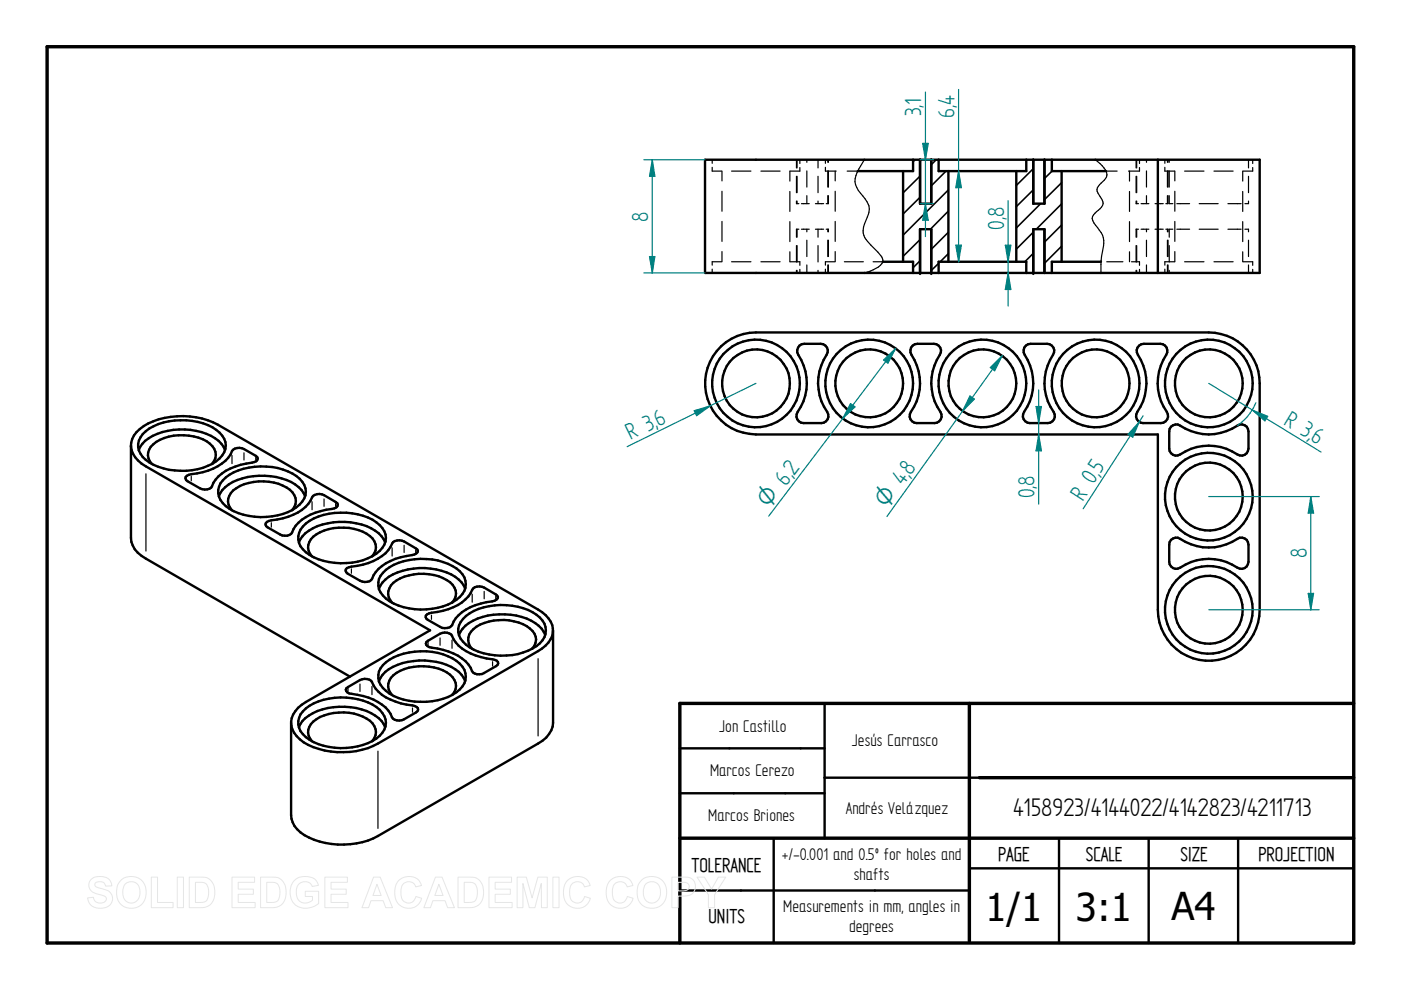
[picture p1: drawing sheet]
<svg xmlns="http://www.w3.org/2000/svg" width="297mm" height="210mm" viewBox="0 0 297 210" stroke-linecap="round" stroke-linejoin="round" font-family="sans-serif">
<path d="M10 9.9h277v190h-277zM205.5 149.1v50.5M287 149.1h-142.9v50.8M144.1 177.7h142.9M207.6 164.9h79.4" fill="none" stroke="#000" stroke-width=".72"/>
<g fill="none" stroke="#000" stroke-width=".51">
<path d="M191.5 36.3v19.2M193.6 33.9v2.4h-11.7M195.1 33.9v9.3h2.3v-9.3M201.1 36.3v19.2M215.5 36.3v19.2M217.6 33.9v2.4h-18.6v-2.4M221.4 33.9v9.3h-2.3v-9.3M223 33.9v2.4h11.5M225.1 36.3v19.2M245.5 33.9v24M187.2 55.5h6.4v2.4M195.1 57.9v-9.3h2.3v9.3"/>
<path d="M217.6 57.9v-2.4h-18.6v2.4M219.1 57.9h-69.6v-24h117.6v24h-45.7M219.1 57.9h2.3M219.1 57.9v-9.3h2.3v9.3M233.4 55.5h-10.4v2.4M152.9 73.4a10.7 10.7 0 0 1 7.4-2.9h96a10.8 10.8 0 0 1 10.8 10.8v48a10.8 10.8 0 0 1-10.8 10.8 10.8 10.8 0 0 1-10.8-10.8v-37.2h-85.2a10.8 10.8 0 0 1-10-6.8 10.8 10.8 0 0 1 2.6-11.9zM169.5 73.3l.5-.3 .5-.1h3.5a1.5 1.5 0 0 1 1.3 2.3 10.7 10.7 0 0 0 .1 12.1 1.52 1.52 0 0 1-1.2 2.4h-3.8a1.52 1.52 0 0 1-1.3-2.4 10.7 10.7 0 0 0 .1-12.1 1.58 1.58 0 0 1 .3-1.9zM193.5 73.3l.5-.3 .5-.1h3.5a1.5 1.5 0 0 1 1.3 2.3 10.7 10.7 0 0 0 .1 12.1 1.52 1.52 0 0 1-1.2 2.4h-3.8a1.52 1.52 0 0 1-1.3-2.4 10.7 10.7 0 0 0 .1-12.1 1.58 1.58 0 0 1 .3-1.9zM217.5 73.3l.5-.3 .5-.1h3.5a1.5 1.5 0 0 1 1.3 2.3 10.7 10.7 0 0 0 .1 12.1 1.52 1.52 0 0 1-1.2 2.4h-3.8a1.52 1.52 0 0 1-1.3-2.4 10.7 10.7 0 0 0 .2-12.1 1.58 1.58 0 0 1 .2-1.9zM241.5 73.3l.5-.3 .5-.1h3.5a1.5 1.5 0 0 1 1.3 2.3 10.7 10.7 0 0 0 .1 12.1 1.52 1.52 0 0 1-1.3 2.4h-3.7a1.52 1.52 0 0 1-1.3-2.4 10.7 10.7 0 0 0 .2-12.1 1.45 1.45 0 0 1 .2-1.9zM27.8 94.4v19.6a5.2 5.2 0 0 0 3.1 4.4l43.3 25.1M29 91.6a14 14 0 0 1 11.3-3.3 14.7 14.7 0 0 1 5.9 1.7l67.9 39.2a4.9 4.9 0 0 1 3 5.6 6.1 6.1 0 0 1-3 3.2l-34 19.6a16.9 16.9 0 0 1-15.7-.2 4.9 4.9 0 0 1-2.6-5.1 6.1 6.1 0 0 1 3.1-3.5l26.3-15.2-60.3-34.7a5.3 5.3 0 0 1-3.1-5l.2-.8z"/>
<path d="M29.4 95.5a7.6 7.6 0 0 1 6.2-4.1 13.6 13.6 0 0 1 10.8 2.1l1 1.2 .3 .8M30.3 92a11.5 11.5 0 0 1 9.2-2.9 10.3 10.3 0 0 1 7.6 3.3 3.6 3.6 0 0 1-1.3 5.4 13.9 13.9 0 0 1-14.9-.3 3.6 3.6 0 0 1-.6-5.5zM44.9 98.4a2.77 2.77 0 0 0-.4-4.3 10.6 10.6 0 0 0-12 .1 2.73 2.73 0 0 0-.3 4.2M248.3 90.5a1.51 1.51 0 0 1 1.9-.2 11 11 0 0 0 12.6-.3 1.57 1.57 0 0 1 1.9 1.5v3.6a1.52 1.52 0 0 1-2.4 1.3 10.8 10.8 0 0 0-12.1 0 1.5 1.5 0 0 1-2.3-1.3v-3.6l.1-.6zM39.4 101.1a3 3 0 0 1 2.4-.7 10.2 10.2 0 0 0 7.1-4 1.83 1.83 0 0 1 2.8-1.2l2.5 1.4 .4 .6a1.05 1.05 0 0 1-1.1 .9 11.5 11.5 0 0 0-7.8 3.6l-.4 .7a1.8 1.8 0 0 1-2.9 1.1l-2.7-1.5-.2-.2zM46.4 105.2a6.7 6.7 0 0 1 5-3.8 14.5 14.5 0 0 1 11.2 1.3 5 5 0 0 1 2.1 2.5M47.2 101.9a11.5 11.5 0 0 1 9.3-3 10.5 10.5 0 0 1 7.6 3.3 3.6 3.6 0 0 1-1.3 5.4 13.8 13.8 0 0 1-14.9-.3 3.6 3.6 0 0 1-.7-5.4zM56.6 110.7l.4-.3a13.8 13.8 0 0 0 7.8-2.9l1-1.3a1.89 1.89 0 0 1 2.9-1.2l2.5 1.4 .4 .6a1.12 1.12 0 0 1-1.2 .9 10.6 10.6 0 0 0-8.2 4.3 1.81 1.81 0 0 1-2.8 1.1l-3-1.8-.1-.5zM61.9 108.2a2.97 2.97 0 0 0-1.1-4.8 10.8 10.8 0 0 0-11.4 .6 2.81 2.81 0 0 0-.2 4.2M63.4 115a7.7 7.7 0 0 1 6.1-4 13.6 13.6 0 0 1 10.8 2.1l1.1 1.2 .3 .7M64.9 111a14 14 0 0 1 14.1-.8 4.9 4.9 0 0 1 2.8 3.8 5.1 5.1 0 0 1-3.8 4.4 14.1 14.1 0 0 1-13.1-1.3 3.7 3.7 0 0 1 0-6.1zM78.9 118a2.96 2.96 0 0 0-1.2-4.8 10.8 10.8 0 0 0-11.3 .6 2.77 2.77 0 0 0-.2 4.2"/>
<path d="M248.3 114.5a1.51 1.51 0 0 1 1.9-.2 11.2 11.2 0 0 0 12.6-.3 1.57 1.57 0 0 1 1.9 1.5v3.6a1.52 1.52 0 0 1-2.4 1.3 10.8 10.8 0 0 0-12.1 0 1.5 1.5 0 0 1-2.3-1.3v-3.6l.1-.6zM73.6 120.4l.4-.1a12.8 12.8 0 0 0 8.3-3.7l.5-.6a1.86 1.86 0 0 1 2.9-1.2l2.4 1.4 .5 .6a1.24 1.24 0 0 1-1.2 .9 11.5 11.5 0 0 0-7.7 3.6l-.5 .7a1.8 1.8 0 0 1-2.8 1.1l-2.7-1.5-.4-.6zM80.3 124.8a6.7 6.7 0 0 1 5-3.8 14.5 14.5 0 0 1 11.2 1.3 5 5 0 0 1 2.1 2.5M81.2 121.5a11.5 11.5 0 0 1 9.2-3 10.5 10.5 0 0 1 7.6 3.3 3.7 3.7 0 0 1-1.2 5.4 13.8 13.8 0 0 1-15-.3 3.6 3.6 0 0 1-.6-5.4zM90.3 130.5a3 3 0 0 1 2.4-.7 9.8 9.8 0 0 0 7.1-4 1.85 1.85 0 0 1 2.9-1.2l2.4 1.4 .5 .6a1.21 1.21 0 0 1-1.3 .9 10.6 10.6 0 0 0-8.1 4.3 1.81 1.81 0 0 1-2.9 1.1l-2.6-1.5-.4-.5zM90.4 136.1l2.9-1.7a1.93 1.93 0 0 1 2.9 1.2 10 10 0 0 0 7 4 3 3 0 0 1 2.4 .8l-.1 .6-.3 .2-2.6 1.5a1.85 1.85 0 0 1-2.8-1.1 9.8 9.8 0 0 0-7.1-4.1 2.78 2.78 0 0 1-2.3-.8zM95.8 127.8a2.92 2.92 0 0 0-1.1-4.8 10.7 10.7 0 0 0-11.3 .6 2.81 2.81 0 0 0-.3 4.2M97.3 134.6a6.3 6.3 0 0 1 4-3.5 14.6 14.6 0 0 1 12.2 1 5.1 5.1 0 0 1 2.1 2.5M98.8 130.6a13.8 13.8 0 0 1 12.1-1.7 6.7 6.7 0 0 1 4.8 4 3.8 3.8 0 0 1-2 4.1 13.9 13.9 0 0 1-14.9-.3 3.6 3.6 0 0 1 0-6.1zM112.8 137.6a2.7 2.7 0 0 0-.5-4.3 10.4 10.4 0 0 0-11.9 .1 2.77 2.77 0 0 0-.3 4.2M117.3 133.6v19.6a5.6 5.6 0 0 1-3.2 4.4l-34 19.6a16.4 16.4 0 0 1-16.4-.7 4.8 4.8 0 0 1-2-3.7v-19.6M63.4 154.2a6.3 6.3 0 0 1 3.9-3.5 14.6 14.6 0 0 1 12.2 1 4.7 4.7 0 0 1 2.2 2.5"/>
<path d="M64.2 150.8a11.5 11.5 0 0 1 9.2-2.9 10.3 10.3 0 0 1 7.7 3.3 3.6 3.6 0 0 1-1.3 5.4 13.9 13.9 0 0 1-14.9-.3 3.6 3.6 0 0 1-.7-5.5zM73.4 145.9l2.9-1.7a1.94 1.94 0 0 1 2.9 1.1 7.8 7.8 0 0 0 4.7 3.5l2.3 .6a3 3 0 0 1 2.4 .8v.3l-.4 .5-2.6 1.5a1.9 1.9 0 0 1-2.8-1.2 10 10 0 0 0-7-4l-1.3-.2a.95 .95 0 0 1-1.1-1.2zM78.9 157.2a2.96 2.96 0 0 0-1.2-4.8 10.9 10.9 0 0 0-10.6 .1 2.89 2.89 0 0 0-.9 4.7M80.3 144.4a6 6 0 0 1 4-3.4 14.4 14.4 0 0 1 12.2 .9 5 5 0 0 1 2.1 2.5M81.2 141a12.9 12.9 0 0 1 11.6-2.6 8.3 8.3 0 0 1 5.7 3.6 3.8 3.8 0 0 1-1.7 4.8 14.1 14.1 0 0 1-14.2 .3 4.2 4.2 0 0 1-2.3-4.7zM95.8 147.4a2.96 2.96 0 0 0-1.1-4.9 10.8 10.8 0 0 0-11.3 .7 2.77 2.77 0 0 0-.3 4.2M144.1 158.7h30.7M174.8 149.1v28.6M144.1 168.2h30.7M164 177.7v22.2M207.6 164.9h-32.8M224.5 177.7v22.2"/>
<path d="M243.5 177.7v22.2M262.5 177.7v22.2M144.1 188.8h61.4M205.5 184.1h81.5"/>
<circle cx="160.3" cy="81.3" r="7.2"/>
<circle cx="160.3" cy="81.3" r="9.3"/>
<circle cx="184.3" cy="81.3" r="7.2"/>
<circle cx="184.3" cy="81.3" r="9.3"/>
<circle cx="208.3" cy="81.3" r="9.3"/>
<circle cx="208.3" cy="81.3" r="7.2"/>
<circle cx="232.3" cy="81.3" r="9.3"/>
<circle cx="232.3" cy="81.3" r="7.2"/>
<circle cx="256.3" cy="81.3" r="7.2"/>
<circle cx="256.3" cy="81.3" r="9.3"/>
<circle cx="256.3" cy="105.3" r="9.3"/>
<circle cx="256.3" cy="105.3" r="7.2"/>
<circle cx="256.3" cy="129.3" r="9.3"/>
<circle cx="256.3" cy="129.3" r="7.2"/>
</g>
<g fill="none" stroke="#000" stroke-width=".34">
<path d="M191.6 36.3l-.1 .1M194 33.9l-.4 .4M195.1 37.3l-3.6 3.6M198.5 33.9l-1.1 1M200.6 36.3l-3.2 3.1M219.1 35.8l-3.6 3.5M223.1 36.3l-1.7 1.5M225.1 38.7l-3.7 3.6M195.1 41.8l-3.6 3.6M195.1 50.8l-3.6 3.6M195.1 55.3l-1.5 1.5M199 55.8l-1.6 1.6"/>
<path d="M201.1 49.2l-3.7 3.7M201.1 40.3l-9.6 9.6M201.1 44.7l-3.8 3.9M201.1 53.8l-1.8 1.7M219.1 53.7l-1.8 1.8M219.1 40.3l-3.6 3.5M219.1 49.2l-3.6 3.6M220.6 43.2l-5.1 5.1M225.1 47.7l-3.7 3.7M225.1 52.2l-3.7 3.6M225.1 43.2l-5.4 5.4"/>
</g>
<g fill="none" stroke="#000" stroke-width=".25">
<path d="M151 35.5v.8h2M151 33.9v.7M153.1 36.3v2.1M155.1 36.3h4.1M161.3 36.3h4.1M167.5 36.3v2.1M168.9 33.9v1.7M168.9 37.4v3.5M169 33.9v1.7M169 37.4v3.5M169.6 35.5v.8h-2.1M169.6 33.9v.8"/>
<path d="M171.1 33.9v.5M171.1 36.2v3.5M173.4 33.9v1.7M173.4 37.4v3.5M175 35.5v.8h2.3M175 33.9v.7M175.5 33.9v.5M175.5 36.2v3.5M175.6 33.9v.5M175.6 36.2v3.5M177.1 36.3v2.1M179.6 36.3h2.3"/>
<path d="M183.3 33.9l-1.2 2a3.8 3.8 0 0 0 .4 5.1l.9 1.1a3.3 3.3 0 0 1 .5 3.9l-.3 .7a3.6 3.6 0 0 0 .3 4.5l2.2 2.3a2.36 2.36 0 0 1 1.1 2M232.2 33.9a5.2 5.2 0 0 1 2.5 3.1v.3a3.4 3.4 0 0 1-1.6 1.9 1.38 1.38 0 0 0-.3 1.7l.5 .8a1.69 1.69 0 0 1-.4 2.9l-.4 .3a1.7 1.7 0 0 0-.2 2.9l.4 .5a4.7 4.7 0 0 1 1.1 5l-.3 1.9-.1 2.7M234.5 36.3h2.4M239.5 36.3v2.1M240.9 33.9v1.7M240.9 37.4v3.5M241 33.9v1.7M241 37.4v3.5M241.6 35.5v.8h-2.3M241.6 33.9v.8M243.1 33.9v.5M243.1 36.2v3.5"/>
<path d="M245.4 33.9v1.7M245.4 37.4v3.5M247 35.5v.8h2l.1 2.1M247 33.9v.7M247.5 33.9v.5M247.5 36.2v3.5M247.6 33.9v.5M247.6 36.2v3.5M247.9 33.9v.5M247.9 36.2v3.5M251.2 36.3h4.1M257.4 36.3h4"/>
<path d="M263.5 36.3v2.1M264.7 33.9v1.7M264.7 37.4v3.5M265.6 35.5v.8h-2M265.6 33.9v.8M151 57.1v.8M153 55.5h-2v.7M153.1 40.6v4.2M153.1 46.9v4.3M153.1 53.3v2.2M155.1 55.5h4.1M161.3 55.5h4.1"/>
<path d="M167.5 40.6v4.2M167.5 47v4.2M167.5 53.4v2.1M167.5 55.5h2.1v.8M168.9 52.1v3.4M168.9 57.3v.6M168.9 42.6v.6h.5M169 48.6v1.7M169 52.1v3.4M169 57.3v.6M169 42.6v.6M169.4 48.6h-.5v1.7"/>
<path d="M169.6 57.1v.8M169.9 43.2h1.7M169.9 48.6h1.7M171.1 48.6v.5M171.1 50.9v3.5M171.1 56.2v1.7M171.1 41.5v1.7M172.9 43.2h1.7M172.9 48.6h1.7M173.4 48.6v1.7M173.4 52.1v3.4M173.4 57.3v.6"/>
<path d="M173.4 42.6v.6M175 57.1v.8M175.2 48.6h.4v.5M175.5 48.6v.5M175.5 50.9v3.5M175.5 56.2v1.7M175.5 41.5v1.7M175.6 50.9v3.5M175.6 56.2v1.7M175.6 41.5v1.7h-.4M177 55.5h-2v.7M177.1 40.6v4.2"/>
<path d="M177.1 46.9v4.3M177.1 53.3v2.2M179 55.5h4M185.1 55.5h2.1M187.2 55.5a4.1 4.1 0 0 1-2.7 2l-1.2 .4M234.7 55.5h3.4M239.5 40.6v4.2M239.5 47v4.2M239.5 53.4v2.1M239.9 55.5h1.7v.8M240.9 42.6v.6h.5M240.9 52.1v3.4"/>
<path d="M240.9 57.3v.6M241 42.6v.6M241 48.6v1.7M241 52.1v3.4M241 57.3v.6M241.4 48.6h-.5v1.7M241.6 57.1v.8M241.9 43.2h1.7M241.9 48.6h1.7M243.1 41.5v1.7M243.1 48.6v.5M243.1 50.9v3.5"/>
<path d="M243.1 56.2v1.7M244.9 43.2h1.7M244.9 48.6h1.7M245.4 42.6v.6M245.4 48.6v1.7M245.4 52.1v3.4M245.4 57.3v.6M247 57.1v.8M247.2 48.6h.4v.5M247.5 41.5v1.7M247.5 48.6v.5M247.5 50.9v3.5"/>
<path d="M247.5 56.2v1.7M247.6 41.5v1.7h-.4M247.6 50.9v3.5M247.6 56.2v1.7M247.9 41.5v1.7h.8M247.9 52.1v3.4M247.9 57.3v.6M248.7 48.6h-.8v1.7M249.1 53.3l-.1 2.2h-2v.7M249.1 40.6v4.2M249.1 46.9v4.3M249.5 48.6h2.7"/>
<path d="M251.2 55.5h4.1M252.2 43.2h-2.7M254.3 43.2h4M254.3 48.6h4M257.4 55.5h4M260.3 43.2h2.8M260.3 48.6h2.8M263.5 40.6v4.2M263.5 47v4.2M263.5 53.4v2.1M263.6 55.5h2v.8M263.9 48.6h.8v.5"/>
<path d="M264.7 42.6v.6h-.8M264.7 50.9v3.5M264.7 56.2v1.7M265.6 57.1v.8M49.2 96.6v1.7M51.7 96v1.5M54.2 97v.5M30.9 100.5v16.3M40.6 101v.9M57.5 110.8v1M66.2 106.4v1.7M68.7 105.8v1.6"/>
<path d="M71.2 106.8v.6M83.1 116.2v1.7M85.7 115.6v1.5M88.1 116.6v.5M74.5 120.6v.9M90.8 136.2v.5M91.5 130.4v.9M93.3 135.3v1.5M95.8 135.7v1.8M100.1 126v1.7M102.7 125.4v1.6M105.1 126.4v.6"/>
<path d="M114.1 139.7v16.3M73.8 146v.6M76.3 145v1.6M78.9 145.5v1.8M80.1 159.3v16.3M87.5 150.1v.9M104.4 140.3v.9"/>
</g>
<g fill="#000">
<circle cx="195.1" cy="33.9" r=".25"/>
<circle cx="197.4" cy="33.9" r=".25"/>
<circle cx="219.1" cy="33.9" r=".25"/>
<circle cx="221.4" cy="33.9" r=".25"/>
<circle cx="195.1" cy="57.9" r=".25"/>
<circle cx="197.4" cy="57.9" r=".25"/>
<circle cx="219.1" cy="57.9" r=".25"/>
</g>
<path d="M136.5 33.9h13M138.3 33.9l.6 3.5h-1.2zM136.5 57.9h13" fill="none" stroke="#008080" stroke-width=".25"/>
<path d="M138.3 33.9l.6 3.5h-1.2z" fill="#008080"/>
<path d="M137.7 54.4h1.2l-.6 3.5z" fill="none" stroke="#008080" stroke-width=".25"/>
<path d="M137.7 54.4h1.2l-.6 3.5z" fill="#008080"/>
<path d="M138.3 33.9v24M195.1 33.9h2.8M195.1 43.2h2.8M196.2 43.2l.6 3.5h-1.2z" fill="none" stroke="#008080" stroke-width=".25"/>
<path d="M196.2 43.2l.6 3.5h-1.2z" fill="#008080"/>
<path d="M195.6 30.4h1.2l-.6 3.5z" fill="none" stroke="#008080" stroke-width=".25"/>
<path d="M195.6 30.4h1.2l-.6 3.5z" fill="#008080"/>
<path d="M196.2 19.5v30.7M213.7 57.9l.6 3.5h-1.2z" fill="none" stroke="#008080" stroke-width=".25"/>
<path d="M213.7 57.9l.6 3.5h-1.2z" fill="#008080"/>
<path d="M213.1 52h1.2l-.6 3.5z" fill="none" stroke="#008080" stroke-width=".25"/>
<path d="M213.1 52h1.2l-.6 3.5z" fill="#008080"/>
<path d="M202.6 52h1.2l-.6 3.5zM213.7 42.5v22.4" fill="none" stroke="#008080" stroke-width=".25"/>
<path d="M202.6 52h1.2l-.6 3.5z" fill="#008080"/>
<path d="M203.2 36.3l.6 3.5h-1.2z" fill="none" stroke="#008080" stroke-width=".25"/>
<path d="M203.2 36.3l.6 3.5h-1.2z" fill="#008080"/>
<path d="M203.2 19v36.5M147.2 87.1l3.4-1-2.9 2zM160.3 81.3l-27.3 13.4" fill="none" stroke="#008080" stroke-width=".25"/>
<path d="M147.2 87.1l3.4-1-2.9 2z" fill="#008080"/>
<path d="M187.3 76.3l2.6-2.4-1.6 3.1zM189.9 73.9l-26.9 35.5" fill="none" stroke="#008080" stroke-width=".25"/>
<path d="M187.3 76.3l2.6-2.4-1.6 3.1z" fill="#008080"/>
<path d="M180.3 85.6l1 .7-2.6 2.4z" fill="none" stroke="#008080" stroke-width=".25"/>
<path d="M180.3 85.6l1 .7-2.6 2.4z" fill="#008080"/>
<path d="M210 77.9l2.5-2.5-1.6 3.2zM212.5 75.4l-24.5 34.1" fill="none" stroke="#008080" stroke-width=".25"/>
<path d="M210 77.9l2.5-2.5-1.6 3.2z" fill="#008080"/>
<path d="M205.7 83.9l.9 .7-2.5 2.6z" fill="none" stroke="#008080" stroke-width=".25"/>
<path d="M205.7 83.9l.9 .7-2.5 2.6z" fill="#008080"/>
<path d="M219.7 86.2h1.1l-.6 3.5z" fill="none" stroke="#008080" stroke-width=".25"/>
<path d="M219.7 86.2h1.1l-.6 3.5z" fill="#008080"/>
<path d="M220.2 92.1l.6 3.5h-1.1z" fill="none" stroke="#008080" stroke-width=".25"/>
<path d="M220.2 92.1l.6 3.5h-1.1z" fill="#008080"/>
<path d="M220.2 82.7v24.2M256.3 105.3h23.4M277.9 105.3l.6 3.5h-1.1zM256.3 129.3h23.4" fill="none" stroke="#008080" stroke-width=".25"/>
<path d="M277.9 105.3l.6 3.5h-1.1z" fill="#008080"/>
<path d="M277.4 125.8h1.1l-.6 3.5z" fill="none" stroke="#008080" stroke-width=".25"/>
<path d="M277.4 125.8h1.1l-.6 3.5z" fill="#008080"/>
<path d="M256.3 81.3l23.8 14.5M265.5 87l3.3 1.3-.6 .9zM266.3 85.4a11.2 11.2 0 0 1-4 4.9M277.9 105.3v24" fill="none" stroke="#008080" stroke-width=".25"/>
<path d="M265.5 87l3.3 1.3-.6 .9z" fill="#008080"/>
<path d="M241.6 89.5l-1.4 3.2-1-.6zM242.4 88.2l-12.7 19.7" fill="none" stroke="#008080" stroke-width=".25"/>
<path d="M241.6 89.5l-1.4 3.2-1-.6z" fill="#008080"/>
<g fill="none" stroke="#e6e6e6" stroke-width=".21">
<path d="M19.3 186.5a3.1 3.1 0 0 1 4 .2l.4 1.1-1.3 .1a1.28 1.28 0 0 0-1-1 1.28 1.28 0 0 0-1.3 .5v.4a5.6 5.6 0 0 0 2.5 .9 1.98 1.98 0 0 1 1.2 2.4 1.98 1.98 0 0 1-2.2 1.5 2.48 2.48 0 0 1-3-2.2l1.2-.2a1.44 1.44 0 0 0 1.3 1.3 1.44 1.44 0 0 0 1.5-.9 1.18 1.18 0 0 0-1.4-.9 2.36 2.36 0 0 1-2.4-2l.1-.7zM25.8 186.5a3.3 3.3 0 0 1 3.9-.1 3.3 3.3 0 0 1 1.2 3.8 3.2 3.2 0 0 1-3.8 2.3 3.2 3.2 0 0 1-2.4-3.8 3 3 0 0 1 1.1-2.2zM26.5 187.5a1.87 1.87 0 0 1 2.2-.4 1.87 1.87 0 0 1 1 2.1 1.87 1.87 0 0 1-1.8 2.3 1.87 1.87 0 0 1-1.9-2.3l.1-.8zM32.1 186h1.3v5.3h3.3v1.1h-4.6zM37.6 186h1.3v6.4h-1.3zM40.1 186h2.4a2.79 2.79 0 0 1 3 3.3 2.79 2.79 0 0 1-2.9 3.1h-2.5zM41.4 187.1a2.64 2.64 0 0 1 2.5 .5 3.3 3.3 0 0 1-.3 3.5l-.8 .2h-1.4zM49.2 186h4.8v1.1h-3.5v1.4h3.2v1.1h-3.2v1.7h3.6v1.1h-4.9zM55.2 186h2.4a2.79 2.79 0 0 1 3.1 3.3 2.79 2.79 0 0 1-3 3.1h-2.5zM56.6 187.1a2.64 2.64 0 0 1 2.4 .5 3.3 3.3 0 0 1-.3 3.5l-.8 .2h-1.3zM62.3 186.8a3.6 3.6 0 0 1 4.6-.2l.6 1.1-1.3 .3a1.8 1.8 0 0 0-2.2-1 1.8 1.8 0 0 0-1.2 2.1 2.01 2.01 0 0 0 1.1 2.2 2.01 2.01 0 0 0 2.3-.4v-.8h-1.5v-1.1h2.9v2.6a3.8 3.8 0 0 1-5.5-.3 4 4 0 0 1 .2-4.5zM68.9 186h4.8v1.1h-3.5v1.4h3.2v1.1h-3.2v1.7h3.6v1.1h-4.9z"/>
<path d="M79.2 186h1.4l2.6 6.4h-1.4l-.6-1.4h-2.5l-.6 1.4h-1.4zM79.9 187.5l.9 2.4h-1.7zM84.5 186.7a2.87 2.87 0 0 1 4.9 1l-1.3 .3a1.6 1.6 0 0 0-1.8-1 1.6 1.6 0 0 0-1.3 1.7 2.19 2.19 0 0 0 1.3 2.7 1.55 1.55 0 0 0 1.9-1.3l1.2 .4a2.93 2.93 0 0 1-3.4 2 2.93 2.93 0 0 1-2.3-3.3v-.6a3.2 3.2 0 0 1 .8-1.9zM92.3 186h1.4l2.6 6.4h-1.4l-.5-1.4h-2.6l-.5 1.4h-1.4zM93 187.5l.9 2.4h-1.7zM97.1 186h2.4a2.79 2.79 0 0 1 3 3.3 2.79 2.79 0 0 1-2.9 3.1h-2.5zM98.4 187.1a2.64 2.64 0 0 1 2.4 .5 3.3 3.3 0 0 1-.2 3.5l-.9 .2h-1.3zM103.7 186h4.8v1.1h-3.5v1.4h3.2v1.1h-3.2v1.7h3.6v1.1h-4.9zM109.6 186h2l1.2 4.4 1.2-4.4h2v6.4h-1.2v-5.1l-1.4 5.1h-1.2l-1.3-5.1v5.1h-1.3zM117.2 186h1.3v6.4h-1.3zM120.3 186.7a2.87 2.87 0 0 1 4.8 1l-1.2 .3a1.6 1.6 0 0 0-1.9-1 1.6 1.6 0 0 0-1.2 1.7 2.19 2.19 0 0 0 1.3 2.7 1.55 1.55 0 0 0 1.8-1.3l1.3 .4a2.93 2.93 0 0 1-3.5 2 2.93 2.93 0 0 1-2.2-3.3v-.6a3.2 3.2 0 0 1 .8-1.9zM129.3 186.7a2.87 2.87 0 0 1 4.9 1l-1.2 .3a1.6 1.6 0 0 0-1.9-1 1.6 1.6 0 0 0-1.3 1.7 2.19 2.19 0 0 0 1.3 2.7 1.55 1.55 0 0 0 1.9-1.3l1.2 .4a2.93 2.93 0 0 1-3.4 2 2.93 2.93 0 0 1-2.3-3.3l.1-.6a3.2 3.2 0 0 1 .7-1.9z"/>
<path d="M136.2 186.5a3.3 3.3 0 0 1 3.9-.1 3.3 3.3 0 0 1 1.1 3.8 3.2 3.2 0 0 1-3.7 2.3 3.2 3.2 0 0 1-2.4-3.8 3 3 0 0 1 1.1-2.2zM136.9 187.5a1.87 1.87 0 0 1 2.2-.4 1.87 1.87 0 0 1 .9 2.1 1.87 1.87 0 0 1-1.8 2.3 1.87 1.87 0 0 1-1.8-2.3l.1-.8zM142.4 186h2.1a2.5 2.5 0 0 1 2.7 1 2.08 2.08 0 0 1-.1 2.2 2.08 2.08 0 0 1-2.1 .8h-1.2v2.4h-1.4zM143.8 187.1h.6a1.28 1.28 0 0 1 1.7 .9 1.22 1.22 0 0 1-1.6 .9h-.7zM147.8 186h1.5l1.6 2.5 1.4-2.5h1.6l-2.4 3.7v2.7h-1.3v-2.7z"/>
</g>
<g font-size="8.1">
<text x="208.9" y="195.3">1/1</text>
<text x="228.1" y="195.3">3:1</text>
<text x="248.4" y="195.1">A4</text>
</g>
<text font-size="6.1" x="214.8" y="173">4158923/4144022/4142823/4211713</text>
<g font-size="5.6" fill="#008080">
<text x="195.3" y="24.6" transform="rotate(-90 195.3 24.6)">3,1</text>
<text x="202.4" y="25" transform="rotate(-90 202.4 25)">6,4</text>
<text x="137.4" y="47" transform="rotate(-90 137.4 47)">8</text>
<text x="212.9" y="48.7" transform="rotate(-90 212.9 48.7)">0,8</text>
<text x="272" y="89.9" transform="rotate(31 272 89.9)">R 3,</text>
<text x="133.7" y="93.4" transform="rotate(-26 133.7 93.4)">R 3,</text>
<text x="139.6" y="90.5" transform="rotate(-26 139.6 90.5)">6</text>
<text x="277.7" y="93.3" transform="rotate(31 277.7 93.3)">6</text>
<text x="168.4" y="100.9" transform="rotate(-53 168.4 100.9)">2</text>
<text x="193.1" y="100.9" transform="rotate(-54 193.1 100.9)">8</text>
<text x="233.3" y="100.6" transform="rotate(-57 233.3 100.6)">5</text>
<text x="219.4" y="105.7" transform="rotate(-90 219.4 105.7)">0,8</text>
<text x="229.6" y="106.3" transform="rotate(-57 229.6 106.3)">R 0,</text>
<text x="277.1" y="118.4" transform="rotate(-90 277.1 118.4)">8</text>
</g>
<g font-size="5.4" fill="#008080">
<text x="163" y="107.9" transform="rotate(-53 163 107.9)">O 6,</text>
<text x="188" y="108" transform="rotate(-54 188 108)">O 4,</text>
</g>
<g font-size="4.8">
<text x="146.6" y="184.8">TOLERANCE</text>
<text x="211.6" y="182.5">PAGE</text>
<text x="230.2" y="182.5">SCALE</text>
<text x="250.3" y="182.5">SIZE</text>
<text x="266.8" y="182.5">PROJECTION</text>
<text x="150.2" y="195.8">UNITS</text>
</g>
<g font-size="4.1">
<text x="152.5" y="155.1">Jon Castillo</text>
<text x="180.6" y="158.2">Jesús Carrasco</text>
<text x="150.5" y="164.5">Marcos Cerezo</text>
<text x="179.3" y="172.6">Andrés Velázquez</text>
<text x="150.2" y="174.1">Marcos Briones</text>
<text x="165.8" y="182.4">+/-0.001 and 0.5º for holes and</text>
<text x="181" y="186.6">shafts</text>
<text x="166.1" y="193.5">Measurements in mm, angles in</text>
<text x="180" y="197.6">degrees</text>
</g>
</svg>
